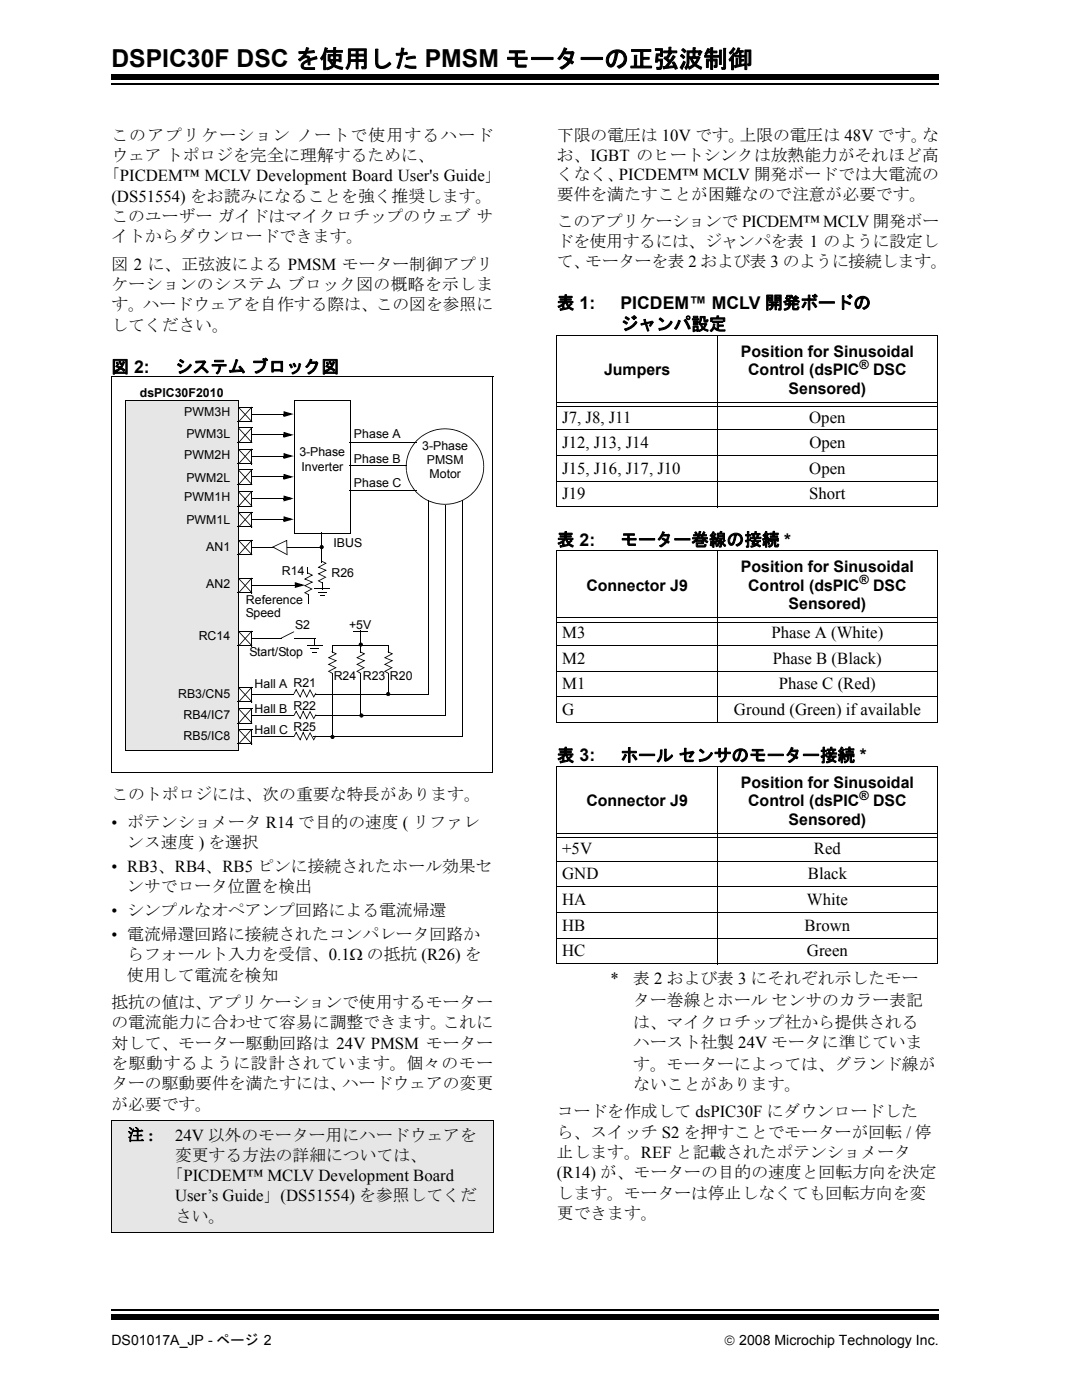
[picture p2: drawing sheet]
<svg xmlns="http://www.w3.org/2000/svg" width="216mm" height="279mm" viewBox="0 0 216 279" stroke-linecap="round" stroke-linejoin="round" font-family="sans-serif">
<path d="M22.2 16.8h165.1" fill="none" stroke="#000" stroke-width=".36"/>
<path d="M22.2 14.8h165.1v1.1h-165.1z" fill="#000"/>
<path d="M22.2 260.3h165.1v6h-165.1z" fill="#fff"/>
<path d="M22.2 261.4h165.1" fill="none" stroke="#000" stroke-width=".36"/>
<path d="M22.2 262.4h165.1v1h-165.1z" fill="#000"/>
<path d="M22.2 223.5h76.2v22.4h-76.2z" fill="#e6e6e6"/>
<path d="M22.1 223.5h76.4M22.2 223.6v22.2M98.4 223.6v22.2M22.1 245.9h76.4" fill="none" stroke="#000" stroke-width=".2"/>
<path d="M58.7 79.9h11.1v26.5h-11.1z" fill="#fff"/>
<path d="M58.7 79.8v26.6M58.7 79.9h11.2M69.8 79.9v26.6M58.7 106.4h11.1" fill="none" stroke="#000" stroke-width=".2"/>
<path d="M25 79.9h22.6v69.9h-22.6z" fill="#e6e6e6"/>
<path d="M25 79.9h22.7M25 79.8v70M47.6 79.9v70M24.9 149.8h22.7" fill="none" stroke="#000" stroke-width=".2"/>
<path d="M47.6 81.3h2.7v2.9h-2.7z" fill="#fff"/>
<path d="M47.5 84.2h2.8M47.6 81.3h2.8M47.6 81.2v3M50.2 82.6h6.5M50.3 81.3v2.9" fill="none" stroke="#000" stroke-width=".2"/>
<path d="M47.5 81.3h.2zM47.6 81.4l.1-.1 2.6 2.8-.1 .1zM47.6 84.1v.2zM50.2 81.2l.1 .1zM50.1 81.2l.2 .1-2.6 2.9-.1-.1zM50.2 84.2h.2zM56.6 82.1l2 .5-2 .6 .1-.4 1.2-.3 .1 .3-1.3-.3 .1-.4 .1 .5h-.3zM56.6 82.6h.3v.4h-.3z" fill="#000"/>
<path d="M56.7 82.3l1.3 .3-1.3 .4z" fill="#000"/>
<path d="M47.6 85.4h2.7v2.9h-2.7z" fill="#fff"/>
<path d="M47.5 88.3h2.8M47.6 85.4h2.8M47.6 85.3v3M50.2 86.8h6.5M50.3 85.4v3" fill="none" stroke="#000" stroke-width=".2"/>
<path d="M47.5 85.4h.2zM47.6 85.5l.1-.1 2.6 2.9-.1 .1zM47.6 88.3v.1zM50.2 85.3l.1 .1zM50.1 85.3l.2 .1-2.6 3-.1-.1zM50.2 88.4l.2-.1zM56.6 86.2l2 .6-2 .6 .1-.4 1.2-.4 .1 .4-1.3-.4 .1-.3 .1 .5h-.3zM56.6 86.8h.3v.3h-.3z" fill="#000"/>
<path d="M56.7 86.4l1.3 .4-1.3 .3z" fill="#000"/>
<path d="M47.6 89.6h2.7v2.9h-2.7z" fill="#fff"/>
<path d="M47.5 92.5h2.8M47.6 89.6h2.8M47.6 89.5v3M50.2 91h6.5M50.3 89.6v3" fill="none" stroke="#000" stroke-width=".2"/>
<path d="M47.5 89.7l.2-.1zM47.6 89.7l.1-.1 2.6 2.9-.1 .1zM47.6 92.5v.2zM50.2 89.5l.1 .2zM50.1 89.6l.2 .1-2.6 2.9-.1-.1zM50.2 92.6h.2zM56.6 90.4l2 .6-2 .6 .1-.4 1.2-.4 .1 .4-1.3-.4 .1-.3 .1 .5h-.3zM56.6 91h.3v.4h-.3z" fill="#000"/>
<path d="M56.7 90.7l1.3 .3-1.3 .4z" fill="#000"/>
<path d="M47.6 93.8h2.7v2.9h-2.7z" fill="#fff"/>
<path d="M47.5 96.7h2.8M47.6 93.8h2.8M47.6 93.7v3M50.2 95.2h6.5M50.3 93.8v3" fill="none" stroke="#000" stroke-width=".2"/>
<path d="M47.5 93.8h.2zM47.6 93.9l.1-.1 2.6 2.8-.1 .2zM47.6 96.6v.2zM50.2 93.7l.1 .1zM50.1 93.7l.2 .1-2.6 3-.1-.2zM50.2 96.8l.2-.1zM56.6 94.6l2 .6-2 .5 .1-.4 1.2-.3 .1 .3-1.3-.3 .1-.4 .1 .6h-.3zM56.6 95.2h.3v.3h-.3z" fill="#000"/>
<path d="M56.7 94.8l1.3 .4-1.3 .3z" fill="#000"/>
<path d="M47.6 98.1h2.7v2.9h-2.7z" fill="#fff"/>
<path d="M47.6 98.1h2.8M47.6 98v3M50.2 99.5h6.5M50.3 98.1v3M47.5 101h2.8" fill="none" stroke="#000" stroke-width=".2"/>
<path d="M47.5 98.2l.2-.1zM47.6 98.2l.1-.1 2.6 2.9-.1 .1zM50.2 98l.1 .1zM50.1 98l.2 .1-2.6 3-.1-.1zM56.6 98.9l2 .6-2 .6 .1-.4 1.2-.4 .1 .4-1.3-.4 .1-.3 .1 .5h-.3zM56.6 99.5h.3v.3h-.3zM47.6 101v.1zM50.2 101.1l.2-.1z" fill="#000"/>
<path d="M56.7 99.1l1.3 .4-1.3 .3z" fill="#000"/>
<path d="M47.6 102.2h2.7v3h-2.7z" fill="#fff"/>
<path d="M47.5 105.2h2.8M47.6 102.2h2.8M47.6 102.2v3M50.2 103.6h6.5M50.3 102.2v3" fill="none" stroke="#000" stroke-width=".2"/>
<path d="M47.5 102.3h.2zM47.6 102.4l.1-.1 2.6 2.8-.1 .1zM47.6 105.1v.2zM50.2 102.1l.1 .2zM50.1 102.2l.2 .1-2.6 2.9-.1-.1zM50.2 105.2h.2zM56.6 103l2 .6-2 .6 .1-.4 1.2-.3 .1 .3-1.3-.4 .1-.3 .1 .5h-.3zM56.6 103.6h.3v.4h-.3z" fill="#000"/>
<path d="M56.7 103.3l1.3 .3-1.3 .4z" fill="#000"/>
<path d="M47.6 107.8h2.7v2.9h-2.7z" fill="#fff"/>
<path d="M47.5 110.7h2.8M47.6 107.8h2.8M47.6 107.7v3M50.2 109.2h14.3M50.3 107.8v3" fill="none" stroke="#000" stroke-width=".2"/>
<path d="M47.5 107.9l.2-.1zM47.6 107.9l.1-.1 2.6 2.9-.1 .1zM47.6 110.7v.1zM50.2 107.7l.1 .2zM50.1 107.8l.2 .1-2.6 2.9-.1-.1zM50.2 110.8l.2-.1z" fill="#000"/>
<path d="M47.6 115.4h2.7v2.9h-2.7z" fill="#fff"/>
<path d="M47.5 118.3h2.8M47.6 115.4h2.8M47.6 115.3v3M50.2 116.8h8.7M50.3 115.4v3" fill="none" stroke="#000" stroke-width=".2"/>
<path d="M47.5 115.4h.2zM47.6 115.5l.1-.1 2.6 2.9-.1 .1zM47.6 118.3v.1zM50.2 115.3l.1 .1zM50.1 115.3l.2 .1-2.6 3-.1-.1zM50.2 118.4l.2-.1zM58.8 116.2l2.1 .6-2.1 .5 .1-.4 1.3-.3 .1 .3-1.4-.3 .2-.4 .1 .6h-.4zM58.8 116.8h.4v.3h-.4z" fill="#000"/>
<path d="M59 116.4l1.2 .4-1.2 .3z" fill="#000"/>
<path d="M47.6 126h2.7v2.9h-2.7z" fill="#fff"/>
<path d="M47.5 128.9h2.8M47.6 126h2.8M47.6 125.9v3M50.2 127.4h6.1M50.3 126v3" fill="none" stroke="#000" stroke-width=".2"/>
<path d="M47.5 126h.2zM47.6 126.1l.1-.1 2.6 2.8-.1 .1zM47.6 128.8v.2zM50.2 125.9l.1 .1zM50.1 125.9l.2 .1-2.6 2.9-.1-.1zM50.2 128.9h.2z" fill="#000"/>
<path d="M47.6 137.2h2.7v2.9h-2.7z" fill="#fff"/>
<path d="M47.6 137.2h2.8M47.6 137.1v3M50.2 138.6h8.5M50.3 137.2v3M47.5 140.1h2.8" fill="none" stroke="#000" stroke-width=".2"/>
<path d="M47.5 137.2h.2zM47.6 137.3l.1-.1 2.6 2.8-.1 .1zM50.2 137.1l.1 .1zM50.1 137.1l.2 .1-2.6 2.9-.1-.1zM47.6 140v.2zM50.2 140.1h.2z" fill="#000"/>
<path d="M47.6 141.4h2.7v2.9h-2.7z" fill="#fff"/>
<path d="M47.5 144.3h2.8M47.6 141.4h2.8M47.6 141.3v3M50.2 142.8h8.5M50.3 141.4v3" fill="none" stroke="#000" stroke-width=".2"/>
<path d="M47.5 141.5l.2-.1zM47.6 141.5l.1-.1 2.6 2.9-.1 .1zM47.6 144.3v.1zM50.2 141.3l.1 .2zM50.1 141.4l.2 .1-2.6 2.9-.1-.1zM50.2 144.4l.2-.1z" fill="#000"/>
<path d="M47.6 145.5h2.7v3h-2.7z" fill="#fff"/>
<path d="M62.7 117.5h3.2M58.7 127.4h4.2M61.2 128.7h3.2M47.5 148.5h2.8M47.6 145.5h2.8M47.6 145.5v3M50.2 146.9h8.5M50.3 145.5v3" fill="none" stroke="#000" stroke-width=".2"/>
<g fill="#000">
<path d="M63.5 118.1h1.7v.2h-1.7zM63.9 118.9h.8v.1h-.8zM56 127.3l.1 .1zM56 127.3l2.6-1.3 .1 .2-2.6 1.2zM58.6 126l.1 .1zM62 129.3h1.6v.2h-1.6zM62.4 130h.8v.2h-.8zM62.8 127.4h.1v1.4h-.1zM47.5 145.6h.2zM47.6 145.7l.1-.1 2.6 2.8-.1 .1zM47.6 148.4v.2zM50.2 145.4l.1 .2z"/>
<path d="M50.1 145.5l.2 .1-2.6 2.9-.1-.1zM50.2 148.5h.2z"/>
</g>
<path d="M54.4 109.2l2.8-1.4 .1 2.9z" fill="#fff"/>
<g fill="#000">
<path d="M69.8 88.3v.1zM69.8 97.8v.2zM69.8 92.9v.2zM81 93.9h.2l.3 1.4 .6 1.4 .8 1.2 .8 .7 .8 .7 1.3 .7 1.4 .4 1.6 .2 1.5-.2 1.5-.4 2.2-1.4 .9-1 1-1.6 .4-1.4 .1-1.5h.2a7.8 7.8 0 0 1-7.4 7.6 7.8 7.8 0 0 1-8.2-6.8zM83 88a8 8 0 0 1 11.8 .3 7.1 7.1 0 0 1 1.8 4.8h-.2l-.1-1.5-.4-1.4-.8-1.3-1.1-1.3-2.2-1.3-1.5-.5-1.5-.1-1.6 .1-1.4 .5-1.6 .8-1.1 1-1 1.5-.6 1.3-.3 1.5v1.5h-.2a7.6 7.6 0 0 1 2-5.9zM54.4 109.1l2.9-1.4 .1 3.1-.2-.1-.1-2.9h.2l-2.8 1.4zM54.3 109.2l.2-.1 2.8 1.5-.1 .2zM60.9 118.2l.7 .4-.1 .1-.7-.3zM61.3 114.4l.2 .1zM61.3 113.2h.2v1.2h-.2zM61.4 118.6l.2 .1zM61.5 114.3l-.1 .1z"/>
<path d="M61.5 114.3l1 .5-1.7 .8 .1-.1 1.6 .7-1.7 .8 .1-.2 1.5 .7-.1 .1-1.7-.7 1.7-.8v.1l-1.6-.6 1.6-.9v.2l-.9-.5zM61.6 118.6v.2zM60.7 118.3l1.5-.8 .1 .1-1.4 .8zM63.6 115.8l.7 .4-.1 .2-.7-.4zM64.1 112.1l.2 .1zM64.2 117.6h.2zM64.2 116.2h.2v1.4h-.2zM64.2 111.9v.2zM64.3 112l.9 .4-1.7 .9 .1-.2 1.6 .7-1.7 .8 .1-.2 1.6 .8-.2 .1-1.6-.8 1.6-.8 .1 .2-1.7-.7 1.6-.9 .1 .2-.9-.4zM64.3 116.2v.2zM63.9 108.9l.4-.1 .3 .3v.1h-.2l-.1-.2h-.3l-.1 .2 .2 .2 .5-.2a.41 .41 0 0 1-.6 .4 .41 .41 0 0 1-.1-.7zM64.4 109.2h.2z"/>
<path d="M63.4 115.9l1.5-.8 .1 .2-1.4 .7zM58.6 138.4l.1 .1zM59.1 137.4l.9 1.7h-.2l.7-1.7 .8 1.7h-.2l.7-1.6 .1 .2-.7 1.6-.8-1.6 .2-.1-.7 1.7-.9-1.6 .2-.1-.4 .9-.2-.1zM61.4 118.7h.2v1.9h-.2zM61.8 137.7l.1-.1 .8 1.4-.1 .3zM62.9 138.3l.2 .1-.4 .7-.2-.1zM63 138.3l.1 .1zM65.6 133.9l.8 .4-.1 .2-.7-.5zM66.3 128.7h.1v1.6h-.1zM66.3 134.3l.1 .1zM66.2 130v.2zM66.3 130l.9 .5-1.6 .8v-.1l1.7 .6-1.7 .9v-.2l1.6 .7-.2 .1-1.6-.7 1.6-.8 .1 .1-1.7-.6 1.6-.9 .1 .2-.9-.4z"/>
<path d="M66.4 134.3l-.1 .2zM65.4 134l1.6-.8v.1l-1.4 .7zM70.4 125.9l.1 .2zM71.3 133.9l.7 .4-.1 .2-.7-.5zM71.9 130.1l.2 .1zM71.9 130v.2zM71.9 130l1 .5-1.7 .8 .1-.1 1.6 .6-1.7 .9 .1-.2 1.5 .7-.1 .1-1.6-.7 1.5-.8 .1 .1-1.6-.6 1.5-.9 .1 .2-.8-.4zM71.9 134.3l.2 .1zM72 134.3v.2zM71.7 128.4l.3-.2 .4 .3v.1l-.2 .1v-.3h-.4l-.1 .3 .2 .2h.2l.1-.3 .2 .1a.42 .42 0 0 1-.6 .3 .42 .42 0 0 1-.1-.6zM72.2 128.6l.2 .1zM71.1 134l1.5-.8 .1 .1-1.4 .7z"/>
<path d="M76.8 133.9l.8 .4-.1 .2-.7-.5zM77.4 134.3l.1 .1zM77.4 128.8h.2v1.5h-.2zM77.4 130v.2zM77.5 130l.9 .5-1.6 .8v-.1l1.7 .6-1.7 .9v-.2l1.6 .7-.2 .1-1.6-.7 1.6-.8 .1 .1-1.7-.6 1.6-.9 .1 .2-.9-.4zM77.6 134.3l-.1 .2zM77.2 138.2l.4-.1 .3 .3v.1h-.2l-.1-.2h-.3l-.1 .2 .2 .2 .5-.2a.41 .41 0 0 1-.6 .4 .41 .41 0 0 1-.1-.7zM77.7 138.5h.2zM76.6 134l1.5-.8 .1 .1-1.4 .7zM58.6 142.7l.1 .2zM59.1 141.8l.9 1.6h-.2l.7-1.6 .8 1.6h-.2l.8-1.5v.2l-.7 1.5-.8-1.6 .2-.1-.7 1.7-.9-1.6 .2-.1-.4 .9-.2-.1zM58.6 146.9l.1 .2z"/>
<path d="M59.1 146l.9 1.7-.2-.1 .7-1.6 .8 1.7-.2-.1 .8-1.5v.2l-.7 1.5-.8-1.6 .2-.1-.7 1.7-.9-1.6 .2-.1-.4 .9-.2-.1zM61.8 142.1l.1-.1 .8 1.4-.1 .2zM61.8 146.3l.1-.1 .8 1.4-.1 .2zM62.9 142.6l.2 .1-.4 .7h-.2zM62.9 146.9l.2 .1-.4 .7-.2-.1zM63 142.6l.1 .1zM63 146.8l.1 .2zM66 146.8l.4-.2 .3 .3 .1 .2h-.2l-.2-.3-.2 .1-.1 .2 .2 .2 .5-.2a.41 .41 0 0 1-.6 .4 .41 .41 0 0 1-.2-.7zM66.6 147.1h.2zM71.8 142.5l.4-.1 .3 .3v.1h-.1l-.2-.3-.2 .1-.1 .2 .1 .2 .5-.2a.41 .41 0 0 1-.5 .4 .41 .41 0 0 1-.2-.7zM72.4 142.8h.1z"/>
</g>
<g fill="none" stroke="#000" stroke-width=".2">
<path d="M22.3 75.2h76.1M22.3 75.1v79M98.3 75.2v79M111 66.9h76.2M111.1 67v34M143.2 66.8v34.4M187.1 67v34M69.8 88.3h13.2M69.8 97.9h13.2M69.8 93h11.4M85.4 99.8v38.7M92.3 99.8v47.2"/>
<path d="M111 85.8h76.2M111 90.9h76.2M111 96h76.2M111.2 80.2h75.8M111.2 81.1h75.8M64.2 106.3v5.8M88.9 100.8v42M111 101.1h76.2M111 110h76.2M111.1 110v34.1M143.2 109.9v34.4M187.1 110v34.1"/>
<path d="M62.9 138.5h22.6M66.3 128.8h11.3M66.3 134.4v12.7M70.5 126h2.9M72 125.9v4.2M72 134.4v8.5M77.4 134.4v4.2M111 128.8h76.2M111 133.9h76.2M111 139.1h76.2M111.2 123.3h75.8M111.2 124.2h75.8"/>
<path d="M22.2 154.1h76.1M62.6 147h29.8M63 142.8h26M111 144.2h76.2M111 153h76.2M111.1 153.1v39.1M143.2 152.9v39.5M187.1 153.1v39.1M111 171.9h76.2M111 177h76.2M111.2 166.3h75.8M111.2 167.2h75.8"/>
<path d="M111 182.1h76.2M111 187.2h76.2M111 192.3h76.2"/>
</g>
<g fill="#000">
<circle cx="64.2" cy="109.2" r=".33"/>
<circle cx="72" cy="128.6" r=".33"/>
<circle cx="77.5" cy="138.5" r=".34"/>
<circle cx="66.3" cy="147.1" r=".33"/>
<circle cx="72.1" cy="142.8" r=".33"/>
</g>
<text font-size="4.9" x="22.2" y="13.5">DSPIC30F DSC を使用した PMSM モーターの正弦波制御</text>
<g font-size="3.5">
<text x="111.1" y="61.6">表 1:</text>
<text x="123.8" y="61.6">PICDEM™ MCLV 開発ボードの</text>
<text x="123.8" y="65.9">ジャンパ設定</text>
<text x="22.2" y="74.4">図 2:</text>
<text x="34.9" y="74.4">システム ブロック図</text>
<text x="111.1" y="108.9">表 2:</text>
<text x="123.8" y="108.9">モーター巻線の接続 *</text>
<text x="111.1" y="151.9">表 3:</text>
<text x="123.8" y="151.9">ホール センサのモーター接続 *</text>
</g>
<g font-size="3.3">
<text x="22.2" y="28.1">このアプリケーション ノートで使用するハード</text>
<text x="111.1" y="28.1">下限の電圧は 10V です。上限の電圧は 48V です。な</text>
<text x="22.2" y="32.1">ウェア トポロジを完全に理解するために、</text>
<text x="111.1" y="32">お、IGBT のヒートシンクは放熱能力がそれほど高</text>
<text x="20.6" y="36.2">「PICDEM™ MCLV Development Board User's Guide」</text>
<text x="22.2" y="40.2">(DS51554) をお読みになることを強く推奨します。</text>
<text x="111.1" y="36">くなく、PICDEM™ MCLV 開発ボードでは大電流の</text>
<text x="111.1" y="40">要件を満たすことが困難なので注意が必要です。</text>
<text x="22.2" y="44.3">このユーザー ガイドはマイクロチップのウェブ サ</text>
<text x="111.1" y="45.4">このアプリケーションで PICDEM™ MCLV 開発ボー</text>
<text x="22.2" y="48.3">イトからダウンロードできます。</text>
<text x="22.2" y="53.8">図 2 に、正弦波による PMSM モーター制御アプリ</text>
<text x="111.1" y="49.3">ドを使用するには、ジャンパを表 1 のように設定し</text>
<text x="111.1" y="53.3">て、モーターを表 2 および表 3 のように接続します。</text>
<text x="22.2" y="57.9">ケーションのシステム ブロック図の概略を示しま</text>
<text x="22.2" y="61.9">す。ハードウェアを自作する際は、この図を参照に</text>
<text x="22.2" y="66">してください。</text>
<text x="112.2" y="84.3">J7, J8, J11</text>
<text x="112.2" y="89.4">J12, J13, J14</text>
<text x="161.5" y="84.3">Open</text>
<text x="161.5" y="89.4">Open</text>
<text x="112.2" y="94.6">J15, J16, J17, J10</text>
<text x="161.5" y="94.6">Open</text>
<text x="112.2" y="99.7">J19</text>
<text x="161.5" y="99.7">Short</text>
<text x="112.2" y="127.4">M3</text>
<text x="153.9" y="127.4">Phase A (White)</text>
<text x="112.2" y="132.5">M2</text>
<text x="112.2" y="137.6">M1</text>
<text x="154.2" y="132.5">Phase B (Black)</text>
<text x="155.4" y="137.6">Phase C (Red)</text>
<text x="112.2" y="142.7">G</text>
<text x="146.5" y="142.7">Ground (Green) if available</text>
<text x="22.2" y="159.7">このトポロジには、次の重要な特長があります。</text>
<text x="22.2" y="165.2">• ポテンショメータ R14 で目的の速度 ( リファレ</text>
<text x="25.4" y="169.2">ンス速度 ) を選択</text>
<text x="112.2" y="170.4">+5V</text>
<text x="162.4" y="170.4">Red</text>
<text x="22.2" y="174">• RB3、RB4、RB5 ピンに接続されたホール効果セ</text>
<text x="25.4" y="178.1">ンサでロータ位置を検出</text>
<text x="112.2" y="175.5">GND</text>
<text x="161.2" y="175.5">Black</text>
<text x="22.2" y="182.8">• シンプルなオペアンプ回路による電流帰還</text>
<text x="112.2" y="180.6">HA</text>
<text x="112.2" y="185.7">HB</text>
<text x="160.5" y="185.7">Brown</text>
<text x="161" y="180.6">White</text>
<text x="22.2" y="187.6">• 電流帰還回路に接続されたコンパレータ回路か</text>
<text x="25.4" y="191.6">らフォールト入力を受信、0.1Ω の抵抗 (R26) を</text>
<text x="112.2" y="190.9">HC</text>
<text x="161" y="190.9">Green</text>
<text x="25.4" y="195.7">使用して電流を検知</text>
<text x="121.8" y="196.4">*</text>
<text x="126.4" y="196.4">表 2 および表 3 にそれぞれ示したモー</text>
<text x="22.2" y="201.2">抵抗の値は、アプリケーションで使用するモーター</text>
<text x="126.4" y="200.8">ター巻線とホール センサのカラー表記</text>
<text x="22.2" y="205.2">の電流能力に合わせて容易に調整できます。これに</text>
<text x="22.2" y="209.3">対して、モーター駆動回路は 24V PMSM モーター</text>
<text x="126.4" y="205.3">は、マイクロチップ社から提供される</text>
<text x="126.4" y="209.2">ハースト社製 24V モータに準じていま</text>
<text x="22.2" y="213.3">を駆動するように設計されています。個々のモー</text>
<text x="126.4" y="213.6">す。モーターによっては、グランド線が</text>
<text x="22.2" y="217.4">ターの駆動要件を満たすには、ハードウェアの変更</text>
<text x="22.2" y="221.4">が必要です。</text>
<text x="126.4" y="217.6">ないことがあります。</text>
<text x="25.4" y="227.6">注 :</text>
<text x="34.9" y="227.6">24V 以外のモーター用にハードウェアを</text>
<text x="111.1" y="223">コードを作成して dsPIC30F にダウンロードした</text>
<text x="111.1" y="227">ら、スイッチ S2 を押すことでモーターが回転 / 停</text>
<text x="34.9" y="231.7">変更する方法の詳細については、</text>
<text x="111.1" y="231.1">止します。REF と記載されたポテンショメータ</text>
<text x="33.3" y="235.7">「PICDEM™ MCLV Development Board</text>
<text x="34.9" y="239.8">User’s Guide」(DS51554) を参照してくだ</text>
<text x="111.1" y="235.1">(R14) が、モーターの目的の速度と回転方向を決定</text>
<text x="111.1" y="239.2">します。モーターは停止しなくても回転方向を変</text>
<text x="34.9" y="243.8">さい。</text>
<text x="111.1" y="243.2">更できます。</text>
</g>
<g font-size="3.2">
<text x="147.8" y="71.2">Position for Sinusoidal</text>
<text x="120.5" y="74.9">Jumpers</text>
<text x="149.3" y="74.9">Control (dsPIC</text>
<text x="174.2" y="74.9">DSC</text>
<text x="157.4" y="78.6">Sensored)</text>
<text x="117" y="117.9">Connector J9</text>
<text x="147.8" y="114.2">Position for Sinusoidal</text>
<text x="149.3" y="117.9">Control (dsPIC</text>
<text x="174.2" y="117.9">DSC</text>
<text x="157.4" y="121.6">Sensored)</text>
<text x="117" y="160.9">Connector J9</text>
<text x="147.8" y="157.2">Position for Sinusoidal</text>
<text x="149.3" y="160.9">Control (dsPIC</text>
<text x="174.2" y="160.9">DSC</text>
<text x="157.4" y="164.6">Sensored)</text>
</g>
<g font-size="2.8">
<text x="22.2" y="268.5">DS01017A_JP - ページ 2</text>
<text x="144.5" y="268.5">© 2008 Microchip Technology Inc.</text>
</g>
<g font-size="2.5">
<text x="171.5" y="73.6">®</text>
<text x="27.9" y="79.1">dsPIC30F2010</text>
<text x="36.8" y="83.1">PWM3H</text>
<text x="37.2" y="87.3">PWM3L</text>
<text x="70.6" y="87.3">Phase A</text>
<text x="84.3" y="89.8">3-Phase</text>
<text x="36.8" y="91.7">PWM2H</text>
<text x="59.8" y="91.1">3-Phase</text>
<text x="60.2" y="93.9">Inverter</text>
<text x="70.6" y="92.3">Phase B</text>
<text x="85.2" y="92.6">PMSM</text>
<text x="85.7" y="95.5">Motor</text>
<text x="36.8" y="100">PWM1H</text>
<text x="37.2" y="96.2">PWM2L</text>
<text x="70.6" y="97.2">Phase C</text>
<text x="37.2" y="104.5">PWM1L</text>
<text x="41.1" y="110">AN1</text>
<text x="66.5" y="109.2">IBUS</text>
<text x="41.1" y="117.4">AN2</text>
<text x="56.3" y="114.7">R14</text>
<text x="66.1" y="115.1">R26</text>
<text x="171.5" y="116.6">®</text>
<text x="49.1" y="120.5">Reference</text>
<text x="49.1" y="123.2">Speed</text>
<text x="58.9" y="125.6">S2</text>
<text x="69.7" y="125.5">+5V</text>
<text x="39.6" y="127.8">RC14</text>
<text x="49.8" y="131">Start/Stop</text>
<text x="50.8" y="137.3">Hall A R21</text>
<text x="66.6" y="135.7">R24 R23 R20</text>
<text x="35.5" y="139.3">RB3/CN5</text>
<text x="36.6" y="143.5">RB4/IC7</text>
<text x="50.8" y="142.2">Hall B R22</text>
<text x="36.6" y="147.7">RB5/IC8</text>
<text x="50.8" y="146.6">Hall C</text>
<text x="58.6" y="145.9">R25</text>
<text x="171.5" y="159.7">®</text>
</g>
</svg>
